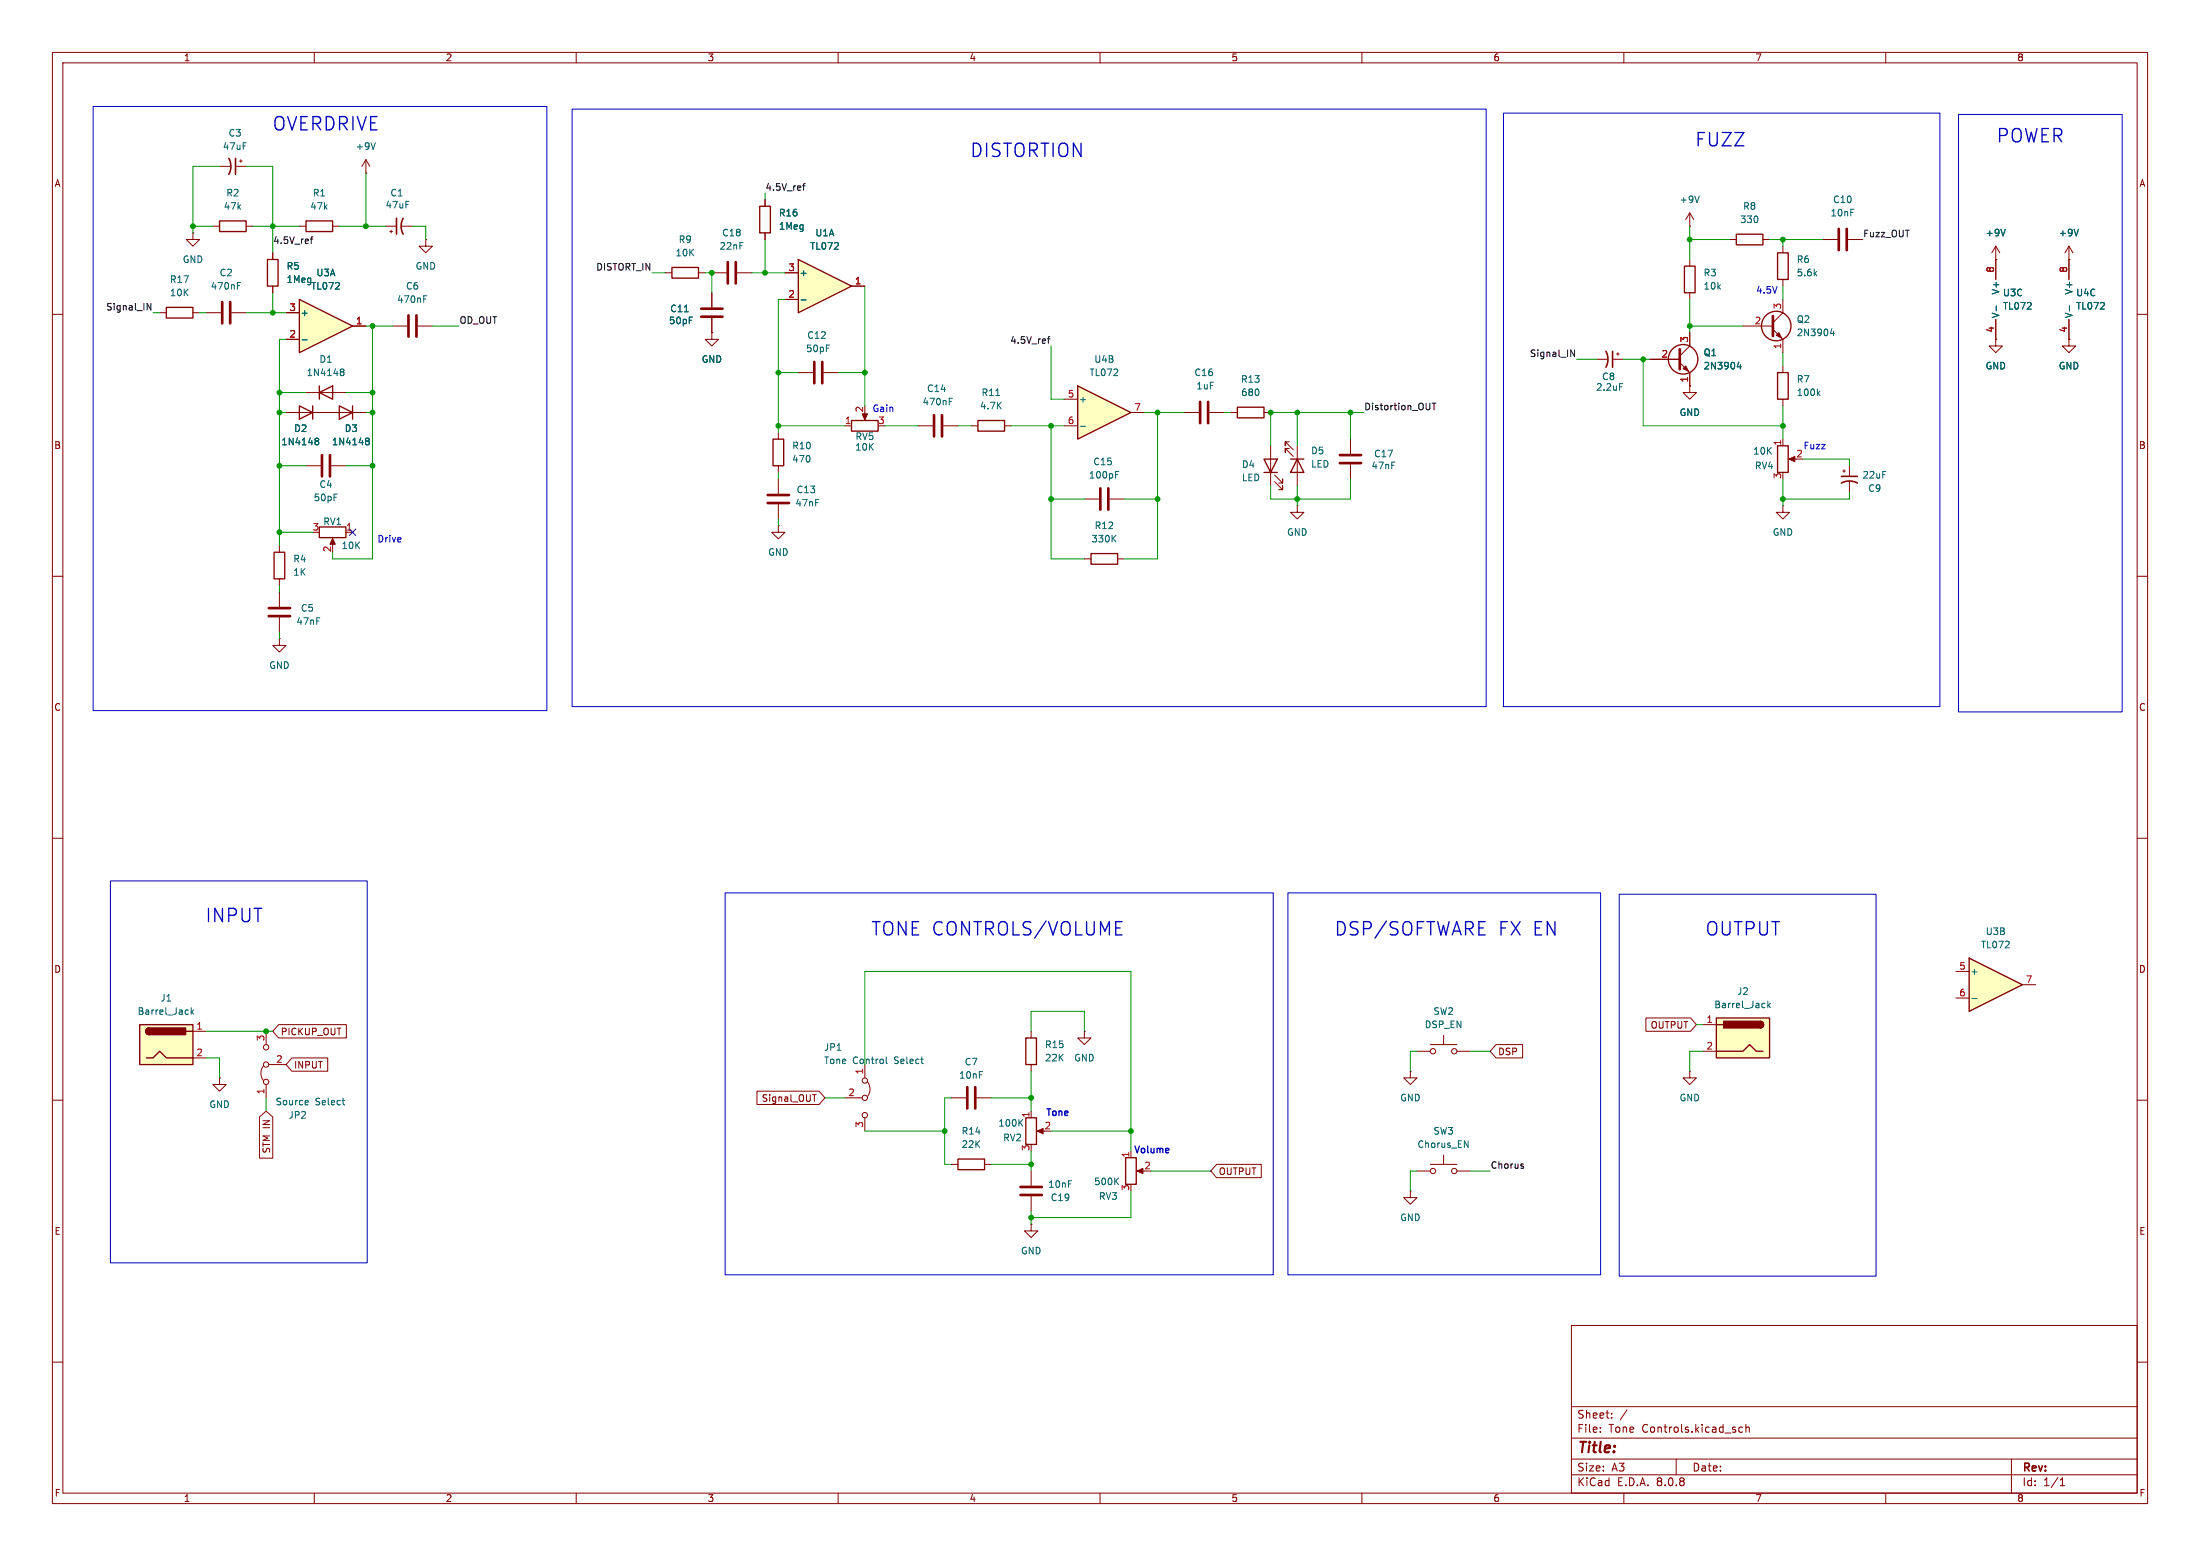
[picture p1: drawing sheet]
<svg xmlns="http://www.w3.org/2000/svg" width="420mm" height="297mm" viewBox="0 0 420 297" stroke-linecap="round" stroke-linejoin="round" font-family="sans-serif">
<g fill="none" stroke="#840000" stroke-width=".19">
<path d="M10 10h400v277h-400zM12 12h396v273h-396zM60 10v2M110 10v2M160 10v2M210 10v2M260 10v2M310 10v2M360 10v2M10 60h2M62.2 78.7h7.6M226.1 78.7h2.8"/>
<path d="M230.9 78.7h2.8M234.9 78.7h1.3M241.3 78.7h1.3M408 60h2M247.6 96.5v1.3h1.3l-1.3 1.3-1.2-1.3h1.2M247.6 96.5h.1M10 110h2M53.3 104.1v1.3M53.3 110.5v1.3M53.3 113v2.8M53.3 117.9v2.8M63.5 103.1v1"/>
<path d="M66 101.6h1.3M408 110h2M53.3 121.9v1.3h1.3l-1.3 1.3-1.2-1.3h1.2M53.3 121.9h.1M10 160h2M408 160h2M196.8 196.9v1.2M207 196.9v1.2h1.3l-1.3 1.3-1.3-1.3h1.3M207 196.9h.1M10 210h2M196.8 203.2v1.3M408 210h2"/>
<path d="M300 253h108v32h-108zM10 260h2M300 278.5h108M300 274.5h108M300 268.5h108M305.5 273.2v.2M305.5 272.5v.1M307.7 270.5v.2M307.7 269.8v.1M310.6 269.1l-1.3 1.9M320 278.5v3M332.7 272.5l-.5-.1-.3 .3 .2 .6h.6"/>
<path d="M333.3 272.5l.2-.1 .4 .1v.9M333.3 271.9v1.5M384 278.5v6.5M408 260h2M60 285v2M110 285v2M160 285v2M210 285v2M260 285v2M300 281.5h108M310 285v2M360 285v2"/>
<path d="M393.3 283.6h.9M393.3 282.5l.4-.4v1.5"/>
</g>
<path d="M64.8 77.5l2.5 1.2-2.5 1.3zM67.3 77.5v2.5M236.2 77.7h5.1v2.1h-5.1zM52.3 105.4h2.1v5.1h-2.1zM61 100.6h5v2h-5zM195.8 198.1h2.1v5.1h-2.1z" fill="none" stroke="#840000" stroke-width=".25"/>
<path d="M69.9 84.1l.1 .1M69.9 83.7l.4-.1 .1 .2 .1 .1-.2 .3M70 84.2h.3M70 84.2h-.1M70.3 84.2l.2 .2-.1 .4-.1 .1-.4-.1" fill="none" stroke="#006464" stroke-width=".19"/>
<path d="M63.5 102.7l.5 1.2h-1z" fill="#840000" stroke="#840000" stroke-width=".19"/>
<path d="M229.1 76.7v4.1M230.6 76.7v4.1M51.3 116.1h4.1M51.3 117.6h4.1" fill="none" stroke="#840000" stroke-width=".51"/>
<path d="M205.7 73.7l10.2 5-10.2 5.1z" fill="#ffffc2"/>
<g fill="none" stroke="#840000" stroke-width=".25">
<path d="M57.1 77.5l2.6 1.2-2.6 1.3zM59.7 77.5v2.5M61 74.9l2.5-1.2v2.5zM61 73.7v2.5M205.7 73.7l10.2 5-10.2 5.1zM186.7 80.3h5.1v2h-5.1zM241.3 87.6h2.5l-1.2 2.6zM241.3 90.2h2.5M246.4 87.6h2.5M247.6 87.6l1.3 2.6h-2.5zM208.3 105.7h5.1v2h-5.1zM195.8 213.4h2.1v5h-2.1z"/>
<path d="M182.9 221.2h5.1v2.1h-5.1z"/>
</g>
<g fill="none" stroke="#840000" stroke-width=".19">
<path d="M36.8 44.5v1.2h1.3l-1.3 1.3-1.2-1.3h1.2M36.8 44.5h.1M81.3 45.7v1.3h1.2l-1.2 1.3-1.3-1.3h1.3M81.3 45.7h.1M381 49.5h.1M381 47l-.8 1.3M381 47v6.3M381 47l.8 1.3M395 49.5h.1M395 47v6.3M395 47l-.8 1.3M395 47l.7 1.3"/>
<path d="M54.6 78.7h7.6M58.4 74.9h7.6M74.9 62.2h2.8M79.8 62.2h2.7M203.2 76.2h2.5M215.9 78.7h2.5M381 61v3.8M395 64.8v1.2h1.2l-1.2 1.3-1.3-1.3h1.3M395 64.8h.1M395 61v3.8M58.4 88.9h2.8M63.2 88.9h2.8"/>
<path d="M185.4 81.3h1.3M191.8 81.3h1.2M203.2 81.3h2.5M207 95.3h2.8M211.8 95.3h2.8M242.6 85.1v7.6M243.3 91.9l1.6 1.6v-.8v.8h-.8M243.3 90.7l1.6 1.5v-.8v.8h-.8M246.1 84.3h-.7v.8v-.8l1.5 1.6M246.1 85.6h-.7v.8v-.8l1.5 1.5M247.6 85.1v7.6M207 106.7h1.3"/>
<path d="M213.4 106.7h1.2M196.8 212.1v1.3M198.4 215.9h1M181.6 222.2h1.3M188 222.2h1.2"/>
</g>
<g fill="none" stroke="#006464" stroke-width=".19">
<path d="M80.9 57.1h.4M80.9 56.5h.6M381.1 58.4v.9M382.8 43.8l-.4 1.2M395.1 58.4v.9M396.8 43.8l-.4 1.2M65.1 70.9l.1 .1M65.1 70.5l.3-.1 .2 .2 .1 .1-.3 .3M65.2 71h.2M65.2 71h-.1M65.4 71l.3 .2-.1 .4-.2 .1-.3-.1M190.1 75.5h.7"/>
<path d="M60.2 84.1l.2 .1M60.2 83.7l.4-.1 .2 .2 .1 .1-.3 .3M60.4 84.2h.2M60.4 84.2h-.2M60.6 84.2l.3 .2-.1 .4-.2 .1-.4-.1M206.3 81.4h.9M213 90.6h.4M213 90h.6M212.5 102.7l.5 .7M213 102.2l-.7 .7M194.7 214.2l.5 .8M195.2 213.7l-.7 .7"/>
</g>
<path d="M78 60.2v4.1M79.5 60.2v4.1M61.5 86.9v4M63 86.9v4M210.1 93.2v4.1M211.6 93.2v4.1" fill="none" stroke="#840000" stroke-width=".51"/>
<path d="M198 215.9l1.1-.5v1z" fill="#840000" stroke="#840000" stroke-width=".19"/>
<path d="M57.1 57.2l10.2 5-10.2 5.1z" fill="#ffffc2"/>
<path d="M145 39.4h2.1v5.1h-2.1zM31.7 58.7h5.1v2h-5.1zM41.9 42.2h5.1v2h-5.1zM51.1 49.5h2v5.1h-2zM57.1 57.2l10.2 5-10.2 5.1zM58.4 42.2h5.1v2h-5.1zM128.3 51.1h5v2h-5zM339.3 71.1h2.1v5.1h-2.1zM147.6 83.8h2v5.1h-2zM162.6 80.3h5v2h-5zM214.9 221h2v5.1h-2z" fill="none" stroke="#840000" stroke-width=".25"/>
<g fill="none" stroke="#840000" stroke-width=".19">
<path d="M41.9 31.8h2M45 31.8h2M45.7 30.7h.5M46 30.5v.5M69.8 33h.1M69.8 30.5l-.7 1.3M69.8 30.5v2.5M69.8 30.5l.8 1.3M146 38.1v1.3M30.5 59.7h1.2M36.8 59.7h1.3M39.4 59.7h2.8"/>
<path d="M40.6 43.2h1.3M44.2 59.7h2.8M47 43.2h1.3M52.1 48.3v1.2M52.1 54.6v1.3M54.6 59.7h2.5M57.1 43.2h1.3M63.5 43.2h1.3M73.7 43.2h2M74.4 44.2h.5M74.7 43.9v.6M76.7 43.2h2"/>
<path d="M127 52.1h1.3M133.3 52.1h1.3M135.9 52.1h2.8M140.7 52.1h2.8M146 44.5v1.2M54.6 64.8h2.5M67.3 62.2h2.5M152.4 71.1h2.8M157.2 71.1h2.8M165.1 78.7v1.1M304.8 68.6h2M307.8 68.6h2.1"/>
<path d="M308.6 67.6h.5M308.9 67.3v.5M340.4 69.9v1.2M340.4 76.2v1.3M148.6 82.6v1.2M148.6 88.9v1.3M148.6 91.4v2.8M148.6 96.3v2.8M161.3 81.3h1.3M148.6 100.3v1.3h1.3l-1.3 1.3-1.3-1.3h1.3M148.6 100.3h.1M161.3 209.6h3.3"/>
<path d="M165.1 203.2v2.5M165.1 213.4v2.5M165.6 206.5a2.26 2.26 0 0 1 0 2.8M181.6 209.6h2.8M186.4 209.6h2.8M269.2 204.5v1.2h1.3l-1.3 1.3-1.2-1.3h1.2M269.2 204.5h.1M196.8 233.7v1.2h1.3l-1.3 1.3-1.2-1.3h1.2M196.8 233.7h.1M196.8 223.5v2.8M196.8 228.3v2.8M217.4 223.5h1"/>
<circle cx="165.1" cy="209.6" r=".51"/>
<circle cx="165.1" cy="206.2" r=".51"/>
<circle cx="165.1" cy="212.9" r=".51"/>
</g>
<path d="M71.7 27.2l-.5 1.3M45.3 54.5h.5M45.3 53.9h.6M57.7 64.9h.9M309.2 73.2h.6M347.1 75l.3 .5M347.4 74.7l-.5 .4M169.2 201.7v1.1l.2 .2M213 225.4l.5 .7M213.5 224.9l-.7 .7" fill="none" stroke="#006464" stroke-width=".19"/>
<path d="M42.4 57.7v4M43.9 57.7v4M138.9 50v4.1M140.5 50v4.1M155.4 69.1v4.1M157 69.1v4.1M146.6 96h4M146.6 94.5h4M184.7 207.5v4.1M186.2 207.5v4.1M194.8 226.6h4.1M194.8 228.1h4.1" fill="none" stroke="#840000" stroke-width=".51"/>
<path d="M43.7 30.2a3.2 3.2 0 0 1 0 3.1M45 30.2v3.1M75.7 41.7v3M77 41.7a3.2 3.2 0 0 0 0 3M306.6 67.1a3.2 3.2 0 0 1 0 3M307.8 67.1v3" fill="none" stroke="#840000" stroke-width=".3"/>
<g fill="#840000" stroke="#840000" stroke-width=".19">
<path d="M164.6 79h1l-.5 1.1z"/>
<path d="M217 223.5l1.2-.5v1z"/>
</g>
<path d="M152.4 49.5l10.2 5.1-10.2 5.1z" fill="#ffffc2"/>
<g fill="none" stroke="#840000" stroke-width=".25">
<path d="M152.4 49.5l10.2 5.1-10.2 5.1zM321.6 50.8h2v5.1h-2z"/>
<circle cx="321.3" cy="68.6" r="2.82"/>
</g>
<g fill="none" stroke="#840000" stroke-width=".19">
<path d="M135.9 55.9v2.8M149.9 57.2h2.5M149.9 52.1h2.5M162.6 54.6h2.5M322.6 49.5v1.3M322.6 55.9v1.3M135.9 63.5v1.3h1.3l-1.3 1.2-1.3-1.2h1.3M135.9 63.5h.1M135.9 60.7v2.8M315 68.6h5.7M320.7 69.2l1.9 1.9v2.6M322.6 73.7v1.2h1.2l-1.2 1.3-1.3-1.3h1.3"/>
<path d="M322.6 73.7h.1M322.6 63.5v2.5l-1.9 1.9M175.3 81.3h2.8M180.1 81.3h2.8M257.8 83.8v2.8M257.8 88.6v2.8M41.9 205.7v1.3h1.3l-1.3 1.3-1.3-1.3h1.3M41.9 205.7h.1"/>
</g>
<path d="M130.7 59.5h.7M152.9 57.2h1M181.2 76.6h.4M181.2 76h.6M331.9 69.1l-.3 .9h.8M332.2 69.6v.8" fill="none" stroke="#006464" stroke-width=".19"/>
<path d="M133.9 58.9h4M133.9 60.5h4M178.3 79.2v4.1M179.8 79.2v4.1M320.7 66.7v3.8M255.8 88.4h4M255.8 86.9h4" fill="none" stroke="#840000" stroke-width=".51"/>
<path d="M321.3 70.4l.5-.5 .5 1z" fill="#840000" stroke="#840000" stroke-width=".19"/>
<path d="M375.9 182.9l10.2 5.1-10.2 5z" fill="#ffffc2"/>
<path d="M375.9 182.9l10.2 5.1-10.2 5z" fill="none" stroke="#840000" stroke-width=".25"/>
<path d="M373.4 185.4h2.5M373.4 190.5h2.5M386.1 188h2.5" fill="none" stroke="#840000" stroke-width=".19"/>
<path d="M376.4 190.6h1" fill="none" stroke="#006464" stroke-width=".19"/>
<path d="M327.7 194.3h10.1v7.6h-10.1z" fill="#ffffc2"/>
<path d="M339.3 48.3h2.1v5h-2.1zM327.7 194.3h10.1v7.6h-10.1zM327.7 195.6h1.2M336 194.9a.64 .64 0 0 1 .7 .7 .64 .64 0 0 1-.7 .6M327.7 200.7h5l1.3-1.3 1.3 1.3h1.2" fill="none" stroke="#840000" stroke-width=".25"/>
<g fill="#840000" stroke="#840000" stroke-width=".25">
<path d="M336 194.9a.64 .64 0 0 1 .7 .7 .64 .64 0 0 1-.7 .6z"/>
<path d="M329.1 194.9h6.9v1.3h-6.9z"/>
</g>
<g fill="none" stroke="#840000" stroke-width=".19">
<path d="M340.4 47v1.3M340.4 53.3v1.3M381 64.8v1.2h1.3l-1.3 1.3-1.3-1.3h1.3M381 64.8h.1M273 199.4h5.1M275.6 197.6v1.8M325.1 195.6h2.6M270.5 200.7h2.5M278.1 200.7h2.6M322.6 204.5v1.2h-1.3l1.3 1.3 1.2-1.3h-1.2M322.6 204.5h.1M325.1 200.7h2.6"/>
<path d="M269.2 227.3v1.3h1.3l-1.3 1.3-1.2-1.3h1.2M269.2 227.3h.1M270.5 223.5h2.5M273 222.2h5.1M275.6 220.5v1.7M278.1 223.5h2.6"/>
<circle cx="273.6" cy="200.7" r=".51"/>
<circle cx="277.6" cy="200.7" r=".51"/>
<circle cx="273.6" cy="223.5" r=".51"/>
<circle cx="277.6" cy="223.5" r=".51"/>
</g>
<path d="M337.5 191.1v1.2M337.6 191.9l.4 .4M338 191.5l-.5 .5M279.6 217.7l.7 1.3v-1.3" fill="none" stroke="#006464" stroke-width=".19"/>
<path d="M26.7 195.6h10.1v7.6h-10.1z" fill="#ffffc2"/>
<g fill="none" stroke="#840000" stroke-width=".25">
<path d="M331.5 44.7h5v2h-5zM339.3 85.1h2.1v5.1h-2.1zM26.7 195.6h10.1v7.6h-10.1zM28.4 196.2a.64 .64 0 0 0-.6 .7 .64 .64 0 0 0 .6 .6M35.6 196.9h1.2M27.9 201.9h1.3l1.3-1.2 1.2 1.2h5.1"/>
<circle cx="339.1" cy="62.2" r="2.82"/>
</g>
<g fill="#840000" stroke="#840000" stroke-width=".25">
<path d="M28 196.4l.4-.2v1.3a.63 .63 0 0 1-.5-.4 .63 .63 0 0 1 .1-.7z"/>
<path d="M28.4 196.2h7v1.3h-7z"/>
</g>
<g fill="none" stroke="#840000" stroke-width=".19">
<path d="M146 38.1v1.3M52.1 48.3v1.2M52.1 54.6v1.3M54.6 59.7h2.5M135.9 55.9v2.8M146 44.5v1.2M149.9 57.2h2.5M149.9 52.1h2.5M162.6 54.6h2.5M322.6 43.2h.1M322.6 40.6l-.8 1.3M322.6 40.6v2.6"/>
<path d="M322.6 40.6l.7 1.3M330.2 45.7h1.3M336.5 45.7h1.3M340.4 57.2v2.5l-1.9 1.9M348 45.7h2.8M352.8 45.7h2.8M381 49.5h.1M381 49.5v3.8M395 49.5h.1M395 49.5v3.8M54.6 78.7h2.5M54.6 64.8h2.5"/>
<path d="M59.7 78.7h5.1M67.3 62.2h2.5M67.3 78.7h2.5M135.9 63.5h.1M135.9 60.7v2.8M315 68.6h5.7M322.6 73.7h.1M322.6 63.5v2.5M322.6 71.1v2.6M332.7 62.2h5.8M338.5 62.9l1.9 1.9v2.5M381 64.8h.1"/>
<path d="M381 61v3.8M395 64.8h.1M395 61v3.8M340.4 96.5v1.3h1.2l-1.2 1.3-1.3-1.3h1.3M340.4 96.5h.1M340.4 83.8v1.3M341.9 87.6h1M351.8 89.9h.5M352 89.7v.5M353.1 88.9v2M353.1 91.9v2.1M36.8 196.9h2.6"/>
<path d="M50.8 196.9v2.5M53.2 195.6h12.9v2.5h-12.9l-1.1-1.2zM285.6 199.4h5.1v2.5h-5.1l-1.1-1.2zM314.2 194.3h8.5l1.1 1.3-1.1 1.3h-8.5zM36.8 201.9h2.6M49.5 213.2l1.3-1.1 1.3 1.1v7.9h-2.6zM50.3 203.5a2.26 2.26 0 0 0 0 2.7M50.8 207v2.6M51.3 203.2h3.3M55.7 201.9h6.9v2.6h-6.9l-1.1-1.3zM144.5 208.3h11.9l1.1 1.3-1.1 1.2h-11.9zM155.1 209h.7"/>
<path d="M232.3 222.2h8.5v2.6h-8.5l-1.2-1.3z"/>
<circle cx="50.8" cy="199.9" r=".51"/>
<circle cx="50.8" cy="203.2" r=".51"/>
<circle cx="50.8" cy="206.5" r=".51"/>
</g>
<g fill="none" stroke="#006464" stroke-width=".19">
<path d="M324.4 37.4l-.4 1.3M130.7 59.5h.7M152.9 57.2h1M381.1 58.4v.9M382.8 43.8l-.4 1.2M395.1 58.4v.9M396.8 43.8l-.4 1.2M57.7 64.9h.9M331.9 69.1l-.3 .9h.8M332.2 69.6v.8M349.7 62.7l-.3 1h.8M350 63.2v.9"/>
<path d="M60.2 84.1l.2 .1M60.2 83.7l.4-.1 .2 .2 .1 .1-.3 .3M60.4 84.2h.2M60.4 84.2h-.2M60.6 84.2l.3 .2-.1 .4-.2 .1-.4-.1M69.9 83.7l.4-.1 .1 .2 .1 .1-.2 .3M69.9 84.1l.1 .1M70 84.2h.3M70 84.2h-.1M70.3 84.2l.2 .2-.1 .4-.1 .1-.4-.1M36.5 192.3v1.3M36.6 193.1l.4 .5"/>
<path d="M37 192.8l-.5 .5M58.7 210l.2 .3-.7 .2M58.8 210.8l-.1 .1M65.3 210h.5M65.6 210.8l.2 .1"/>
</g>
<path d="M351.5 92.2a3.2 3.2 0 0 1 3.1 0M351.5 90.9h3.1" fill="none" stroke="#840000" stroke-width=".3"/>
<g fill="#840000" stroke="#840000" stroke-width=".19">
<path d="M341.5 87.6l1.1-.5v1z"/>
<path d="M339.1 64l.5-.5 .5 1z"/>
</g>
<path d="M351 43.7v4.1M352.6 43.7v4.1M338.5 60.3v3.8" fill="none" stroke="#840000" stroke-width=".51"/>
<path d="M153.2 35.5h.5M153.7 35l-.3 .2v1.1M28.1 57.9l.7 1.3v-1.3M59.2 45.6h.5M59.7 45.2l-.3 .2v1.1M200 64.7h.4M200.4 64.3l-.3 .1v1.1M273.4 77h.7M273.8 77v1.2M299.9 66.8l.7 1.3v-1.3M290.7 222.6l.2 .2-.2 .2M290.7 222.2h.1" fill="none" stroke="#0f0f0f" stroke-width=".19"/>
<path d="M17.8 20.3h86.6v115.3h-86.6zM109.2 20.8h174.5v114.1h-174.5zM287 21.6h83.3v113.3h-83.3zM373.9 21.8h31.2v114.1h-31.2zM21.1 168.1h49v72.9h-49zM138.4 170.4h104.7v72.9h-104.7zM245.9 170.4h59.7v72.9h-59.7zM309.1 170.7h49v72.9h-49z" fill="none" stroke="#0000c2" stroke-width=".19"/>
<g fill="none" stroke="#009600" stroke-width=".19">
<path d="M41.9 31.8h-5.1v12.7M47 31.8h5.1v16.5M69.8 33v10.2M146 36.8v1.3M29.2 59.7h1.3M36.8 43.2h3.8M38.1 59.7h1.3M47 59.7h7.6M48.3 43.2h8.8M52.1 55.9v3.8M64.8 43.2h8.9M78.7 43.2h2.6v2.5"/>
<path d="M124.5 52.1h2.5M134.6 52.1h1.3v3.8M143.5 52.1h6.4M146 45.7v6.4M149.9 57.2h-1.3v25.4M165.1 54.6v22.9M322.6 43.2v6.3M322.6 57.2v6.3M322.6 45.7h7.6M337.8 45.7h10.2M340.4 45.7v1.3M340.4 54.6v2.6"/>
<path d="M53.3 78.7h1.3M53.3 74.9h5.1M54.6 64.8h-1.3v39.3M66 74.9h5.1M69.8 62.2h5.1M69.8 78.7h1.3M71.1 62.2v44.5h-7.6v-1.3M82.5 62.2h5.1M148.6 71.1h3.8M160 71.1h5.1M200.7 66v10.2h2.5M218.4 78.7h7.7"/>
<path d="M221 78.7v28h-6.4M233.7 78.7h1.2M247.6 78.7v6.4M257.8 78.7v5.1M260.3 78.7h-17.7v6.4M301 68.6h3.8M309.9 68.6h5.1M313.7 68.6v12.7h26.7M322.6 62.2h10.1M340.4 67.3v2.6M340.4 77.5v6.3M53.3 88.9h5.1"/>
<path d="M66 88.9h5.1M148.6 90.2v1.2M148.6 99.1v1.2M148.6 81.3h12.7M168.9 81.3h6.4M182.9 81.3h2.5M193 81.3h10.2M200.7 81.3v25.4h6.3M200.7 95.3h6.3M214.6 95.3h6.4M247.6 92.7v3.8M257.8 91.4v3.9h-15.2v-2.6"/>
<path d="M340.4 91.4v5.1M344.2 87.6h8.9v1.3M353.1 94v1.3h-12.7M53.3 101.6h6.4M53.3 111.8v1.2M53.3 120.7v1.2M39.4 196.9h12.7M196.8 196.9v-3.9h10.2v3.9M323.8 195.6h1.3M39.4 201.9h2.5v3.8M50.8 209.6v2.5M157.5 209.6h3.8"/>
<path d="M165.1 203.2v-17.8h50.8v34.3M165.1 215.9h15.2M181.6 209.6h-1.3v12.6h1.3M189.2 209.6h7.6M196.8 204.5v7.6M196.8 219.7v3.8M200.7 215.9h15.2M270.5 200.7h-1.3v3.8M280.7 200.7h3.8M325.1 200.7h-2.5v3.8M189.2 222.2h7.6M196.8 231.1v2.6"/>
<path d="M215.9 227.3v5.1h-19.1M219.7 223.5h11.4M270.5 223.5h-1.3v3.8M280.7 223.5h3.8"/>
</g>
<path d="M66.7 101l1.2 1.2M67.9 101l-1.2 1.2" fill="none" stroke="#000084" stroke-width=".19"/>
<g fill="#009600" stroke="#009600" stroke-width=".19">
<circle cx="69.8" cy="43.2" r=".46"/>
<circle cx="148.6" cy="81.3" r=".46"/>
<circle cx="146" cy="52.1" r=".46"/>
<circle cx="148.6" cy="71.1" r=".46"/>
<circle cx="135.9" cy="52.1" r=".46"/>
<circle cx="53.3" cy="88.9" r=".46"/>
<circle cx="53.3" cy="78.7" r=".46"/>
<circle cx="71.1" cy="88.9" r=".46"/>
<circle cx="71.1" cy="74.9" r=".46"/>
<circle cx="53.3" cy="74.9" r=".46"/>
<circle cx="53.3" cy="101.6" r=".46"/>
<circle cx="165.1" cy="71.1" r=".46"/>
<circle cx="50.8" cy="196.9" r=".46"/>
<circle cx="71.1" cy="78.7" r=".46"/>
<circle cx="196.8" cy="222.2" r=".46"/>
<circle cx="180.3" cy="215.9" r=".46"/>
<circle cx="36.8" cy="43.2" r=".46"/>
<circle cx="52.1" cy="43.2" r=".46"/>
<circle cx="52.1" cy="59.7" r=".46"/>
<circle cx="71.1" cy="62.2" r=".46"/>
<circle cx="196.8" cy="232.4" r=".46"/>
<circle cx="196.8" cy="209.6" r=".46"/>
<circle cx="215.9" cy="215.9" r=".46"/>
<circle cx="221" cy="78.7" r=".46"/>
<circle cx="221" cy="95.3" r=".46"/>
<circle cx="242.6" cy="78.7" r=".46"/>
<circle cx="247.6" cy="95.3" r=".46"/>
<circle cx="200.7" cy="81.3" r=".46"/>
<circle cx="200.7" cy="95.3" r=".46"/>
<circle cx="340.4" cy="81.3" r=".46"/>
<circle cx="340.4" cy="45.7" r=".46"/>
<circle cx="340.4" cy="95.3" r=".46"/>
<circle cx="322.6" cy="62.2" r=".46"/>
<circle cx="322.6" cy="45.7" r=".46"/>
<circle cx="313.7" cy="68.6" r=".46"/>
<circle cx="257.8" cy="78.7" r=".46"/>
<circle cx="247.6" cy="78.7" r=".46"/>
</g>
<g font-size="3.5" fill="#0000c2">
<text x="51.9" y="25.3">OVERDRIVE</text>
<text x="323.5" y="28.3">FUZZ</text>
<text x="381" y="27.6">POWER</text>
<text x="185.1" y="30.4">DISTORTION</text>
<text x="39.1" y="176.4">INPUT</text>
<text x="166.2" y="178.9">TONE CONTROLS/VOLUME</text>
<text x="254.6" y="178.9">DSP/SOFTWARE</text>
<text x="286.1" y="178.9">FX EN</text>
<text x="325.4" y="178.9">OUTPUT</text>
</g>
<text font-size="2.8" fill="#840000" x="301" y="277.9">Title:</text>
<g font-size="2.1" fill="#840000">
<text x="301" y="273.7">File:</text>
<text x="301" y="271">Sheet:</text>
<text x="307.1" y="273.7">Tone</text>
<text x="313.5" y="273.7">Controls.kicad_sch</text>
<text x="301" y="281.1">Size:</text>
<text x="307.6" y="281.1">A3</text>
<text x="323" y="281.1">Date:</text>
<text x="386" y="281.3">Rev:</text>
<text x="301" y="283.9">KiCad</text>
<text x="308.7" y="283.9">E.D.A.</text>
<text x="316.3" y="283.9">8.0.8</text>
<text x="386" y="283.9">Id:</text>
<text x="390.1" y="283.9">1/1</text>
</g>
<g font-size="1.8" fill="#840000">
<text x="35" y="11.9">1</text>
<text x="85" y="11.9">2</text>
<text x="135" y="11.9">3</text>
<text x="185" y="11.9">4</text>
<text x="235" y="11.9">5</text>
<text x="285" y="11.9">6</text>
<text x="335" y="11.9">7</text>
<text x="385" y="11.9">8</text>
<text x="10.3" y="35.9">A</text>
<text x="408.3" y="35.9">A</text>
<text x="10.3" y="85.9">B</text>
<text x="408.2" y="85.9">B</text>
<text x="10.3" y="135.9">C</text>
<text x="408.2" y="135.9">C</text>
<text x="10.3" y="185.9">D</text>
<text x="408.2" y="185.9">D</text>
<text x="53.5" y="197.8">PICKUP_OUT</text>
<text x="315" y="196.5">OUTPUT</text>
<text x="285.9" y="201.6">DSP</text>
<text x="56" y="204.2">INPUT</text>
<text x="145.3" y="210.5">Signal_OUT</text>
<text x="51.8" y="220.3" transform="rotate(-90 51.8 220.3)">STM IN</text>
<text x="232.6" y="224.5">OUTPUT</text>
<text x="10.3" y="235.9">E</text>
<text x="408.3" y="235.9">E</text>
<text x="10.3" y="285.9">F</text>
<text x="35" y="286.9">1</text>
<text x="85" y="286.9">2</text>
<text x="135" y="286.9">3</text>
<text x="185" y="286.9">4</text>
<text x="235" y="286.9">5</text>
<text x="285" y="286.9">6</text>
<text x="335" y="286.9">7</text>
<text x="385" y="286.9">8</text>
<text x="408.3" y="285.9">F</text>
</g>
<g font-size="1.8" fill="#006464">
<text x="42.5" y="28.8">47uF</text>
<text x="43.5" y="26.3">C3</text>
<text x="67.8" y="28.8">+9V</text>
<text x="42.6" y="40.2">47k</text>
<text x="43.1" y="37.7">R2</text>
<text x="59.1" y="40.2">47k</text>
<text x="59.6" y="37.7">R1</text>
<text x="73.5" y="40">47uF</text>
<text x="74.4" y="37.7">C1</text>
<text x="148.6" y="41.5">R16</text>
<text x="320.5" y="39">+9V</text>
<text x="332.7" y="40.2">R8</text>
<text x="349.4" y="41.5">10nF</text>
<text x="349.8" y="39">C10</text>
<text x="129.5" y="46.6">R9</text>
<text x="137.3" y="47.9">22nF</text>
<text x="137.8" y="45.3">C18</text>
<text x="148.6" y="44">1Meg</text>
<text x="154.6" y="47.9">TL072</text>
<text x="155.6" y="45.3">U1A</text>
<text x="332.1" y="42.8">330</text>
<text x="379" y="45.3">+9V</text>
<text x="392.9" y="45.3">+9V</text>
<text x="34.8" y="50.4">GND</text>
<text x="41.8" y="52.9">C2</text>
<text x="54.6" y="51.7">R5</text>
<text x="60.3" y="52.9">U3A</text>
<text x="79.2" y="51.7">GND</text>
<text x="128.9" y="49.1">10K</text>
<text x="152.5" y="52.9">+</text>
<text x="325.1" y="52.9">R3</text>
<text x="342.9" y="50.4">R6</text>
<text x="342.9" y="52.9">5.6k</text>
<text x="32.3" y="54.2">R17</text>
<text x="32.3" y="56.7">10K</text>
<text x="40.1" y="55.5">470nF</text>
<text x="54.6" y="54.2">1Meg</text>
<text x="59.3" y="55.5">TL072</text>
<text x="75.7" y="58">470nF</text>
<text x="77.4" y="55.5">C6</text>
<text x="127.8" y="59.8">C11</text>
<text x="325.1" y="55.5">10k</text>
<text x="381.9" y="56.3" transform="rotate(-90 381.9 56.3)">V+</text>
<text x="382.3" y="56.7">U3C</text>
<text x="382.3" y="59.3">TL072</text>
<text x="395.8" y="56.3" transform="rotate(-90 395.8 56.3)">V+</text>
<text x="396.2" y="56.7">U4C</text>
<text x="396.2" y="59.3">TL072</text>
<text x="57.3" y="60.6">+</text>
<text x="127.6" y="62.1">50pF</text>
<text x="154" y="64.9">C12</text>
<text x="342.9" y="61.8">Q2</text>
<text x="342.9" y="64.4">2N3904</text>
<text x="381.9" y="60.8" transform="rotate(-90 381.9 60.8)">V-</text>
<text x="395.8" y="60.8" transform="rotate(-90 395.8 60.8)">V-</text>
<text x="58.4" y="72">1N4148</text>
<text x="60.9" y="69.4">D1</text>
<text x="133.9" y="69.4">GND</text>
<text x="153.8" y="67.4">50pF</text>
<text x="207.9" y="72">TL072</text>
<text x="208.8" y="69.4">U4B</text>
<text x="227.9" y="72">C16</text>
<text x="325.1" y="68.2">Q1</text>
<text x="325.1" y="70.7">2N3904</text>
<text x="379" y="70.7">GND</text>
<text x="392.9" y="70.7">GND</text>
<text x="176" y="77.6">470nF</text>
<text x="176.9" y="75">C14</text>
<text x="187.3" y="75.8">R11</text>
<text x="205.9" y="77.1">+</text>
<text x="228.3" y="74.5">1uF</text>
<text x="236.8" y="73.3">R13</text>
<text x="236.8" y="75.8">680</text>
<text x="304.6" y="74.8">2.2uF</text>
<text x="305.7" y="72.7">C8</text>
<text x="342.9" y="73.3">R7</text>
<text x="342.9" y="75.8">100k</text>
<text x="56.1" y="82.7">D2</text>
<text x="65.7" y="82.7">D3</text>
<text x="187" y="78.3">4.7K</text>
<text x="320.5" y="79.6">GND</text>
<text x="53.6" y="85.2">1N4148</text>
<text x="63.3" y="85.2">1N4148</text>
<text x="151.1" y="88.5">470</text>
<text x="151.1" y="86">R10</text>
<text x="163.2" y="86.2">10K</text>
<text x="163.2" y="84.2">RV5</text>
<text x="208.6" y="89">C15</text>
<text x="237" y="89.5">D4</text>
<text x="250.2" y="86.9">D5</text>
<text x="250.2" y="89.4">LED</text>
<text x="261.7" y="89.8">47nF</text>
<text x="262.2" y="87.5">C17</text>
<text x="334.6" y="87">10K</text>
<text x="334.9" y="89.8">RV4</text>
<text x="59.8" y="95.9">50pF</text>
<text x="60.9" y="93.3">C4</text>
<text x="152" y="94.3">C13</text>
<text x="207.8" y="91.5">100pF</text>
<text x="237" y="92">LED</text>
<text x="355.5" y="91.5">22uF</text>
<text x="356.5" y="94.1">C9</text>
<text x="61.6" y="100.4">RV1</text>
<text x="151.7" y="96.9">47nF</text>
<text x="208.9" y="101.2">R12</text>
<text x="55.9" y="107.5">R4</text>
<text x="65.1" y="105">10K</text>
<text x="146.6" y="106.3">GND</text>
<text x="208.3" y="103.7">330K</text>
<text x="245.6" y="102.5">GND</text>
<text x="338.3" y="102.5">GND</text>
<text x="55.9" y="110.1">1K</text>
<text x="56.5" y="119.5">47nF</text>
<text x="57.3" y="116.9">C5</text>
<text x="51.3" y="127.9">GND</text>
<text x="379" y="178.7">U3B</text>
<text x="378.1" y="181.2">TL072</text>
<text x="30.6" y="191.4">J1</text>
<text x="331.5" y="190.1">J2</text>
<text x="376" y="186.3">+</text>
<text x="26.2" y="193.9">Barrel_Jack</text>
<text x="271.9" y="196.4">DSP_EN</text>
<text x="273.6" y="193.9">SW2</text>
<text x="327.2" y="192.6">Barrel_Jack</text>
<text x="157.2" y="200.8">JP1</text>
<text x="157.2" y="203.3">Tone</text>
<text x="162.8" y="203.3">Control</text>
<text x="170.8" y="203.3">Select</text>
<text x="184.1" y="203.6">C7</text>
<text x="199.4" y="200.3">R15</text>
<text x="199.4" y="202.8">22K</text>
<text x="205" y="202.8">GND</text>
<text x="183" y="206.1">10nF</text>
<text x="39.9" y="211.7">GND</text>
<text x="52.5" y="211.2">Source</text>
<text x="55" y="213.7">JP2</text>
<text x="60.2" y="211.2">Select</text>
<text x="190.5" y="215.2">100K</text>
<text x="267.2" y="210.4">GND</text>
<text x="320.5" y="210.4">GND</text>
<text x="183.5" y="216.8">R14</text>
<text x="183.5" y="219.3">22K</text>
<text x="191.4" y="218">RV2</text>
<text x="270.5" y="219.3">Chorus_EN</text>
<text x="273.6" y="216.8">SW3</text>
<text x="200" y="226.9">10nF</text>
<text x="208.8" y="226.4">500K</text>
<text x="200.5" y="229.5">C19</text>
<text x="209.7" y="229.2">RV3</text>
<text x="267.2" y="233.3">GND</text>
<text x="194.8" y="239.6">GND</text>
</g>
<g font-size="1.8" fill="#0f0f0f">
<text x="146" y="36.5">4.5V_ref</text>
<text x="52.1" y="46.6">4.5V_ref</text>
<text x="355.6" y="45.4">Fuzz_OUT</text>
<text x="113.7" y="51.7">DISTORT_IN</text>
<text x="20.2" y="59.3">Signal_IN</text>
<text x="87.6" y="61.9">OD_OUT</text>
<text x="192.8" y="65.7">4.5V_ref</text>
<text x="292" y="68.2">Signal_IN</text>
<text x="260.3" y="78.4">Distortion_OUT</text>
<text x="284.5" y="223.2">Chorus</text>
</g>
<g font-size="1.8" fill="#a90000">
<text x="150.4" y="51.8">3</text>
<text x="380.7" y="52.1" transform="rotate(-90 380.7 52.1)">8</text>
<text x="394.7" y="52.1" transform="rotate(-90 394.7 52.1)">8</text>
<text x="55.2" y="59.4">3</text>
<text x="150.4" y="56.9">2</text>
<text x="163.1" y="54.4">1</text>
<text x="340.1" y="59.1" transform="rotate(-90 340.1 59.1)">3</text>
<text x="55.2" y="64.5">2</text>
<text x="67.9" y="62">1</text>
<text x="322.3" y="65.5" transform="rotate(-90 322.3 65.5)">3</text>
<text x="334.9" y="62">2</text>
<text x="380.7" y="63.6" transform="rotate(-90 380.7 63.6)">4</text>
<text x="394.7" y="63.6" transform="rotate(-90 394.7 63.6)">4</text>
<text x="317.1" y="68.3">2</text>
<text x="340.1" y="66.7" transform="rotate(-90 340.1 66.7)">1</text>
<text x="203.8" y="75.9">5</text>
<text x="322.3" y="73.1" transform="rotate(-90 322.3 73.1)">1</text>
<text x="161.2" y="81">1</text>
<text x="164.8" y="78.8" transform="rotate(-90 164.8 78.8)">2</text>
<text x="167.6" y="81">3</text>
<text x="203.8" y="81">6</text>
<text x="216.5" y="78.5">7</text>
<text x="340.1" y="85.2" transform="rotate(-90 340.1 85.2)">1</text>
<text x="342.8" y="87.4">2</text>
<text x="340.1" y="91.5" transform="rotate(-90 340.1 91.5)">3</text>
<text x="59.6" y="101.3">3</text>
<text x="66" y="101.3">1</text>
<text x="63.2" y="105.5" transform="rotate(-90 63.2 105.5)">2</text>
<text x="373.9" y="185.2">5</text>
<text x="373.9" y="190.2">6</text>
<text x="386.6" y="187.7">7</text>
<text x="37.4" y="196.6">1</text>
<text x="325.7" y="195.3">1</text>
<text x="37.4" y="201.7">2</text>
<text x="50.5" y="198.8" transform="rotate(-90 50.5 198.8)">3</text>
<text x="52.6" y="202.9">2</text>
<text x="325.7" y="200.4">2</text>
<text x="50.5" y="209" transform="rotate(-90 50.5 209)">1</text>
<text x="161.9" y="209.3">2</text>
<text x="164.8" y="205.2" transform="rotate(-90 164.8 205.2)">1</text>
<text x="164.8" y="215.3" transform="rotate(-90 164.8 215.3)">3</text>
<text x="196.6" y="213.4" transform="rotate(-90 196.6 213.4)">1</text>
<text x="199.3" y="215.6">2</text>
<text x="196.6" y="219.8" transform="rotate(-90 196.6 219.8)">3</text>
<text x="215.6" y="221.1" transform="rotate(-90 215.6 221.1)">1</text>
<text x="215.6" y="227.4" transform="rotate(-90 215.6 227.4)">3</text>
<text x="218.4" y="223.3">2</text>
</g>
<g font-size="1.8" fill="#0000c2">
<text x="335.2" y="56.2">4.5V</text>
<text x="166.5" y="78.8">Gain</text>
<text x="344.2" y="86">Fuzz</text>
<text x="72" y="103.7">Drive</text>
<text x="199.5" y="213.4">Tone</text>
<text x="216.3" y="220.5">Volume</text>
</g>
</svg>
